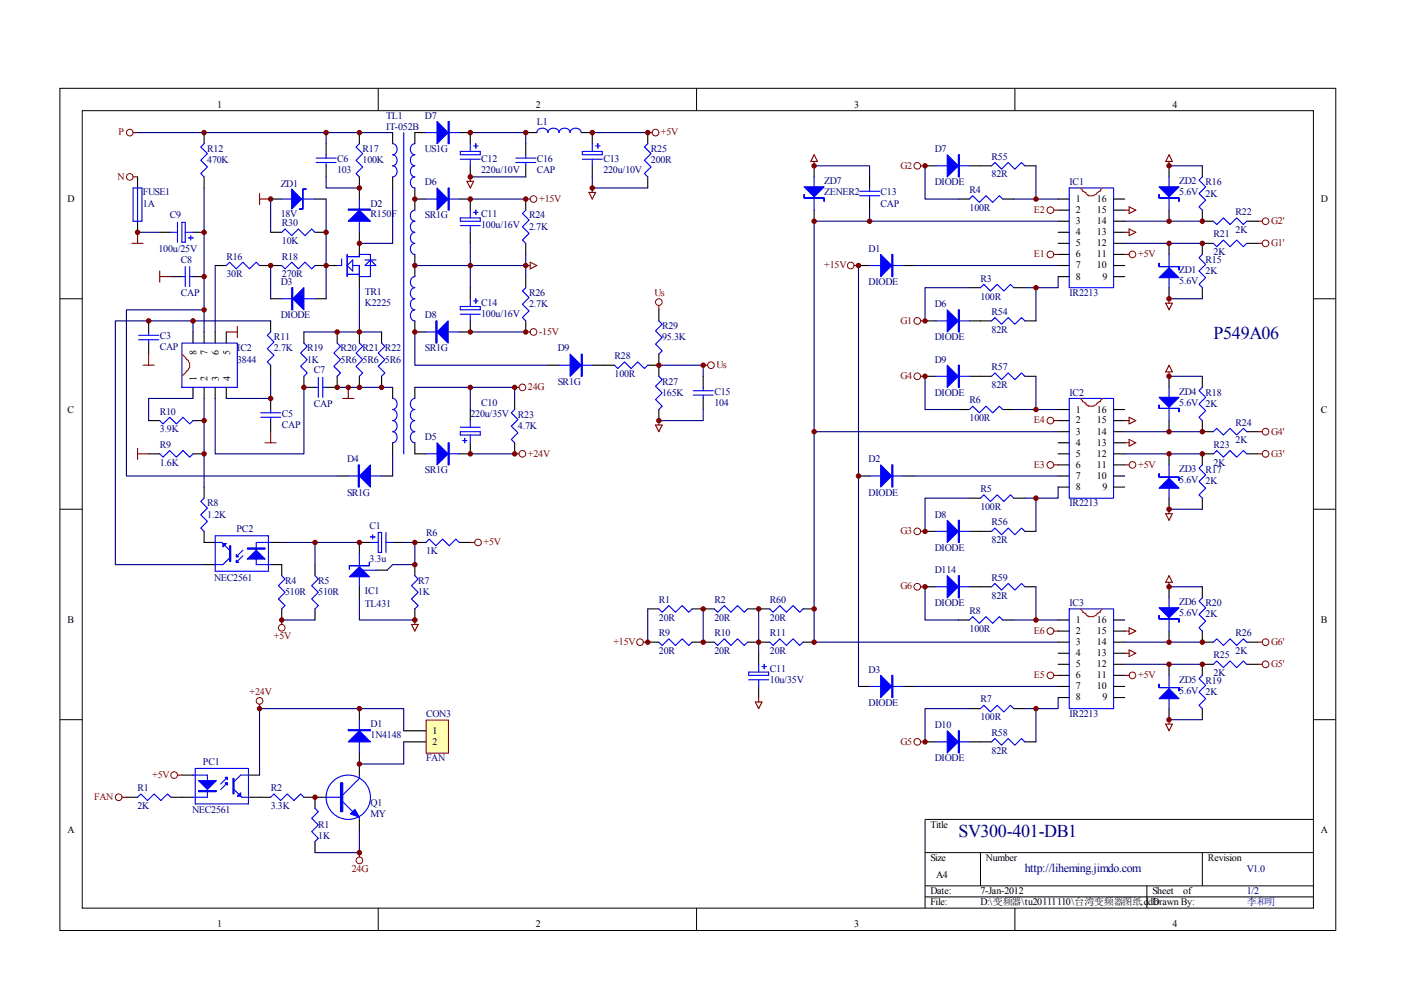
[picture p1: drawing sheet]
<svg xmlns="http://www.w3.org/2000/svg" width="297mm" height="210mm" viewBox="0 0 297 210" stroke-linecap="round" stroke-linejoin="round" font-family="sans-serif">
<g fill="none" stroke="#000" stroke-width=".21">
<path d="M12.7 18.7h270.5v178.6h-270.5zM80.2 18.7v4.7M147.7 18.7v4.7M215.2 18.7v4.7M17.4 23.5h261.1v169h-261.1zM12.7 63.3h4.7M278.4 63.3h4.7M12.7 108h4.7M278.4 108h4.7M12.7 152.6h4.7M278.4 152.6h4.7M278.4 173.7h-82.3v18.8"/>
<path d="M80.2 192.5v4.7M147.7 192.5v4.7M196.1 180.8h82.3M196.1 187.8h82.3M196.1 190.2h82.3M207.9 180.8v7M215.2 192.5v4.7M243.2 187.8v4.7M254.9 180.8v7"/>
</g>
<g fill="none" stroke="#00f" stroke-width=".23">
<path d="M28.2 39.9h1.9v7h-1.9zM29.2 39.9v7M43.3 30.5l-.7 .7 1.4 1.4-1.4 1.4 1.4 1.4-1.4 1.4 .7 .7M67 33.5h4.3M67 34.5h4.3M69.1 32.8v.7M69.1 34.5v.7M76.2 30.5l-.7 .7 1.4 1.4-1.4 1.4 1.4 1.4-1.4 1.4 .7 .7M83.2 30.5a1.2 1.2 0 0 1 1 1.1 1.2 1.2 0 0 1-1 1.2 1.2 1.2 0 0 1 1 1.2 1.2 1.2 0 0 1-1 1.2 1.2 1.2 0 0 1 1 1.1 1.2 1.2 0 0 1-1 1.2M85.6 28.1v68.1M88 30.5a1.21 1.21 0 0 0-1 1.1 1.21 1.21 0 0 0 1 1.2 1.2 1.2 0 0 0-1 1.2 1.2 1.2 0 0 0 1 1.2 1.2 1.2 0 0 0-1 1.1 1.2 1.2 0 0 0 1 1.2 1.2 1.2 0 0 0-1 1.2 1.2 1.2 0 0 0 1 1.2M90.3 28.1h7.1"/>
<path d="M97.6 32.1h4.2v.7h-4.2zM97.6 33.7h4.2M99.7 30.5v1.6M99.7 33.7v1.5M100.4 30.9h1M100.9 30.5v.9M109.4 33.5h4.2M109.4 34.5h4.2M111.5 32.8v.7M111.5 34.5v.7M113.8 28.1a1.21 1.21 0 0 1 1.2-.9 1.21 1.21 0 0 1 1.2 .9 1.2 1.2 0 0 1 1.2-.9 1.2 1.2 0 0 1 1.1 .9 1.21 1.21 0 0 1 1.2-.9 1.21 1.21 0 0 1 1.2 .9 1.2 1.2 0 0 1 1.2-.9 1.2 1.2 0 0 1 1.1 .9M123.5 33.7h4.2"/>
<path d="M123.5 32.1h4.2v.7h-4.2zM125.6 30.5v1.6M125.6 33.7v1.5M126.3 30.9h.9M126.8 30.5v.9M137.3 30.5l-.7 .7 1.4 1.4-1.4 1.4 1.4 1.4-1.4 1.4 .7 .7M36.2 49.3h1.4M37.6 47.1v4.3M38.6 47.1h.7v4.3h-.7zM38.6 58.6h.7M39.3 49.3h1.6M39.3 56.5v4.3"/>
<path d="M40 50.4h.9M40.2 58.6h.7M40.2 56.5v4.3M40.4 50v.9M48 56.3l.7-.7 1.4 1.4 1.4-1.4 1.4 1.4 1.4-1.4 .7 .7M59.7 56.3l.7 .7 1.4-1.4 1.5 1.4 1.4-1.4 1.4 1.4 .7-.7M59.7 49.3l.7-.8 1.4 1.5 1.5-1.5 1.4 1.5 1.4-1.5 .7 .8M59.7 42.2h7.1M72.4 54.9v1.4h-.9M73.6 54.4h2.6v-.5h2.3v4.7h-2.3v-2.3h-1.4M73.6 53.9v4.7M73.6 58.2h2.6"/>
<path d="M73.6 56.3l1.2-1.2v2.4zM76.2 42.2v7.1M77.4 56.3l1.1-1.2 1.2 1.2zM77.4 55.1h2.3M88 44.6a1.2 1.2 0 0 0-1 1.1 1.2 1.2 0 0 0 1 1.2 1.21 1.21 0 0 0-1 1.2 1.21 1.21 0 0 0 1 1.2 1.2 1.2 0 0 0-1 1.1 1.2 1.2 0 0 0 1 1.2 1.2 1.2 0 0 0-1 1.2 1.2 1.2 0 0 0 1 1.1M88 58.6a1.2 1.2 0 0 0-1 1.2 1.2 1.2 0 0 0 1 1.2 1.2 1.2 0 0 0-1 1.2 1.2 1.2 0 0 0 1 1.1 1.2 1.2 0 0 0-1 1.2 1.2 1.2 0 0 0 1 1.2M90.3 42.2h7.1M97.6 46.2h4.2v.7h-4.2zM97.6 47.8h4.2M99.7 44.6v1.6M99.7 47.8v1.5M100.4 45h1"/>
<path d="M100.9 44.6v.9M111.5 44.6l-.7 .7 1.4 1.4-1.4 1.4 1.4 1.4-1.4 1.4 .7 .7M29.4 71.1h4.2M29.4 72h4.2M31.5 70.4v.7M31.5 72v.7M38.6 72.7h11.7v9.4h-11.7zM57.4 70.4l-.7 .7 1.4 1.4-1.4 1.4 1.4 1.4-1.4 1.4 .7 .7M59.7 63.3h7.1M64.4 72.7l.7 .7-1.4 1.5 1.4 1.4-1.4 1.4 1.4 1.4-.7 .7M71.5 72.7l.7 .7-1.4 1.5 1.4 1.4-1.4 1.4 1.4 1.4-.7 .7M76.2 72.7l.7 .7-1.4 1.5 1.4 1.4-1.4 1.4 1.4 1.4-.7 .7"/>
<path d="M80.9 72.7l.7 .7-1.4 1.5 1.4 1.4-1.4 1.4 1.4 1.4-.7 .7M88 65.7a1.2 1.2 0 0 0-1 1.2 1.2 1.2 0 0 0 1 1.1M90.3 70.4h7.1M97.6 65h4.2v.7h-4.2zM97.6 66.6h4.2M99.7 63.3v1.7M99.7 66.6v1.4M100.4 63.8h1M100.9 63.3v1M111.5 61l-.7 .7 1.4 1.4-1.4 1.4 1.4 1.4-1.4 1.4 .7 .7M118.5 77.4h7.1M130.3 77.4l.7 .7 1.4-1.4 1.4 1.4 1.4-1.4 1.4 1.4 .7-.7"/>
<path d="M139.7 68l.7 .7-1.4 1.5 1.4 1.4-1.4 1.4 1.4 1.4-.7 .7M139.7 79.8l.7 .7-1.4 1.4 1.4 1.4-1.4 1.4 1.4 1.4-.7 .7M33.9 89.2l.7 .7 1.4-1.4 1.4 1.4 1.4-1.4 1.4 1.4 .7-.7M33.9 96.2l.7 .7 1.4-1.4 1.4 1.4 1.4-1.4 1.4 1.4 .7-.7M55.3 87.5h4.2M55.3 88.5h4.2M57.4 86.8v.7M57.4 88.5v.7M66.8 82.1h.7M67.5 80v4.2M68.4 82.1h.7M68.4 80v4.2"/>
<path d="M83.2 84.5a1.2 1.2 0 0 1 1 1.2 1.2 1.2 0 0 1-1 1.1 1.2 1.2 0 0 1 1 1.2 1.2 1.2 0 0 1-1 1.2 1.2 1.2 0 0 1 1 1.2 1.2 1.2 0 0 1-1 1.1 1.2 1.2 0 0 1 1 1.2 1.2 1.2 0 0 1-1 1.2M88 84.5a1.2 1.2 0 0 0-1 1.2 1.2 1.2 0 0 0 1 1.1 1.2 1.2 0 0 0-1 1.2 1.2 1.2 0 0 0 1 1.2 1.2 1.2 0 0 0-1 1.2 1.2 1.2 0 0 0 1 1.1 1.2 1.2 0 0 0-1 1.2 1.2 1.2 0 0 0 1 1.2M90.3 96.2h7.1M97.6 91.5h4.2v.7h-4.2zM97.6 90.6h4.2M98.1 93.4h.9M98.5 92.9v1M99.7 89.2v1.4M99.7 92.2v1.7M109.1 86.8l-.7 .7 1.4 1.4-1.4 1.5 1.4 1.4-1.4 1.4 .7 .7M147 83.8h4.2M147 82.8h4.2"/>
<path d="M149.1 82.1v.7M149.1 83.8v.7M43.3 105.6l-.7 .7 1.4 1.4-1.4 1.4 1.4 1.5-1.4 1.4 .7 .7M45.6 113.6h11.3v7.5h-11.3zM45.6 115h1.4l1.7 1.7M48.7 118.3l-1.4 1.4h-1.7M51.5 116.7l-1.4 1.4M51.5 117.8l-1.4 1.4M57.4 115h-3.1v4.7h3.1M73.8 100.9h7.1M76.2 117.4v7M78.5 115h1.7"/>
<path d="M78.5 113.8h1M79 113.4v.9M80.2 112.9h.7v4.2h-.7zM81.8 115h1.4M81.8 112.9v4.2M90.3 115l.7-.7 1.4 1.4 1.4-1.4 1.4 1.4 1.5-1.4 .7 .7M59.7 122.1l.7 .7-1.4 1.4 1.4 1.4-1.4 1.4 1.4 1.4-.7 .7M66.8 122.1l.7 .7-1.4 1.4 1.4 1.4-1.4 1.4 1.4 1.4-.7 .7M76.4 120.9h3.3M88 122.1l.7 .7-1.5 1.4 1.5 1.4-1.5 1.4 1.5 1.4-.7 .7M29.2 169l.7-.7 1.4 1.4 1.4-1.4 1.4 1.4 1.4-1.4 .7 .7M40.9 164.3h3.1v4.7h-3.1"/>
<path d="M41.4 162.9h11.3v7.5h-11.3zM48.2 166l-1.4 1.4M48.2 164.8l-1.4 1.4M49.6 167.4l1.7 1.6h1.4M52.7 164.3h-1.7l-1.4 1.4M57.4 169l.7-.7 1.4 1.4 1.4-1.4 1.4 1.4 1.4-1.4 .7 .7M66.8 171.4l.7 .7-1.4 1.4 1.4 1.4-1.4 1.4 1.4 1.4-.7 .7M69.1 169h3.6M72.7 170l2.1 2.1M76.2 164.3v.7l-3.5 3.6M76.2 173.3v.4"/>
<circle cx="73.8" cy="169" r="4.7"/>
</g>
<g fill="none" stroke="#000" stroke-width=".23">
<path d="M29.2 37.5v2.4M43.3 28.1v2.4M43.3 37.5v2.4M69.1 30.5v2.3M69.1 35.2v2.3M76.2 28.1v2.4M76.2 37.5v4.7M83.2 28.1v2.4M83.2 37.5v2.4M88 39.9v4.7M90.3 28.1h-2.3v2.4M97.4 28.1h2.3v2.4"/>
<path d="M99.7 35.2v2.3M111.5 28.1h2.3M111.5 30.5v2.3M111.5 35.2v2.3M123.2 28.1h2.4v2.4M125.6 35.2v2.3M137.3 28.1v2.4M137.3 37.5v2.4M29.2 46.9v2.4M33.9 49.3h2.3M36.2 58.6h2.4M40.9 49.3h2.4"/>
<path d="M40.9 58.6h2.4M45.6 56.3h2.4M55 56.3h4.7M57.4 49.3h2.3M57.4 42.2h2.3M66.8 56.3h4.7M66.8 49.3h2.3M66.8 42.2h2.3M76.2 49.3v4.6M76.2 58.6v2.4M88 53.9v4.7M88 42.2h2.3"/>
<path d="M97.4 42.2h2.3v2.4M99.7 49.3v2.3M111.5 42.2v2.4M111.5 51.6v2.3M111.5 58.6v2.4M31.5 68v2.4M31.5 72.7v2.4M40.9 70.4v2.3M43.3 70.4v2.3M45.6 70.4v2.3M48 70.4v2.3M57.4 63.3h2.3"/>
<path d="M57.4 68v2.4M57.4 77.4v2.4M64.4 70.4v2.3M64.4 79.8v2.3h2.4M66.8 63.3h2.3M71.5 70.4v2.3M71.5 79.8v2.3h-2.4M76.2 70.4v2.3M76.2 79.8v2.3M80.9 70.4v2.3M80.9 79.8v2.3M88 68v2.4h2.3"/>
<path d="M99.7 68v2.4h-2.3M99.7 61v2.3M111.5 68v2.4M116.2 77.4h2.3M125.6 77.4h4.7M137.3 77.4h2.4M139.7 65.7v2.3M139.7 75.1v4.7M149.1 79.8v2.3M31.5 89.2h2.4M31.5 96.2h2.4M40.9 82.1v2.4"/>
<path d="M40.9 89.2h2.4M40.9 96.2h2.4M43.3 82.1v2.4M45.6 82.1v2.4M48 82.1v2.4M57.4 84.5v2.3M57.4 89.2v2.3M83.2 82.1v2.4M83.2 93.9v2.3M88 82.1v2.4M88 93.9v2.3h2.3M99.7 93.9v2.3h-2.3"/>
<path d="M99.7 86.8v2.4M109.1 84.5v2.3M109.1 93.9v2.3M139.7 86.8v2.4M149.1 84.5v2.3M43.3 103.3v2.3M43.3 112.7v2.3h2.3M43.3 119.7h2.3M57.4 119.7h2.3v2.4M57.4 115h2.3M66.8 119.7v2.4M71.5 100.9h2.3"/>
<path d="M78.5 115h-2.3v2.4M80.9 100.9h2.3M83.2 115h2.4M88 119.7v2.4M88 115h2.3M97.4 115h2.3M59.7 129.1v2.4M66.8 129.1v2.4M76.2 124.4v2.4M79.7 120.9h2.4M88 129.1v2.4M26.8 169h2.4"/>
<path d="M36.2 169h4.7M38.6 164.3h2.3M52.7 169h4.7M52.7 164.3h2.3M64.4 169h4.7M66.8 169v2.4M66.8 178.4v2.4M76.2 162v2.3M76.2 173.7v2.4"/>
</g>
<path d="M38.6 75.1l.9 .9v.3a1.16 1.16 0 0 1 .5 1.8v.3l-.3 .2h-.2v.2l-.9 1" fill="none" stroke="#f00" stroke-width=".23"/>
<g fill="#00f" stroke="#00f" stroke-width=".23">
<path d="M73.8 46.9l2.4-2.3 2.3 2.3z"/>
<path d="M62.1 63.3l2.3-2.3v4.7z"/>
<path d="M61.8 40.1l2.2 2.1-2.2 2.1z"/>
<path d="M52.4 118.5l1.9-1.8 1.9 1.8z"/>
<path d="M50.1 118.8l.5 .4h-.5z"/>
<path d="M50.1 117.6l.5 .5h-.5z"/>
<path d="M47.3 115.3h.7l-.7 .7z"/>
<path d="M76.2 100.9l2.3-2.3v4.7z"/>
<path d="M74.1 122.3l2.1-2.1 2.1 2.1z"/>
<path d="M92.7 25.8l2.3 2.3-2.3 2.4z"/>
<path d="M92.7 39.9l2.3 2.3-2.3 2.4z"/>
<path d="M95 68v4.7l-2.3-2.3z"/>
<path d="M92.7 93.9l2.3 2.3-2.3 2.4z"/>
<path d="M120.9 75.1l2.3 2.3-2.3 2.4z"/>
<path d="M42.1 165.5h3.8l-1.9 1.9z"/>
<path d="M47.7 164.8h.5v.5z"/>
<path d="M47.7 166h.5v.5z"/>
<path d="M50.3 168.8l.7-.7v.7z"/>
<path d="M74.3 172.6l1-1 .9 1.7z"/>
<path d="M73.8 44.3h4.7v.3h-4.7z" fill-rule="evenodd"/>
<path d="M61.8 61h.3v4.7h-.3z" fill-rule="evenodd"/>
<path d="M64.2 40.1v4.2h-.7h.7v-4.2h.7z" fill-rule="evenodd"/>
<path d="M52.4 116.2h3.8v.2h-3.8z" fill-rule="evenodd"/>
<path d="M48.7 115.7h.2v3.3h-.2z" fill-rule="evenodd"/>
<path d="M76 98.6h.2v4.7h-.2z" fill-rule="evenodd"/>
<path d="M74.1 119.9v.8v-.8h4.2v-.7v.7z" fill-rule="evenodd"/>
<path d="M95 25.8h.2v4.7h-.2z" fill-rule="evenodd"/>
<path d="M95 39.9h.2v4.7h-.2z" fill-rule="evenodd"/>
<path d="M92.4 68h.3v4.7h-.3z" fill-rule="evenodd"/>
<path d="M95 93.9h.2v4.7h-.2z" fill-rule="evenodd"/>
<path d="M123.2 75.1h.3v4.7h-.3z" fill-rule="evenodd"/>
<path d="M42.1 167.6h3.8v.3h-3.8z" fill-rule="evenodd"/>
<path d="M49.4 165h.2v3.3h-.2z" fill-rule="evenodd"/>
<path d="M72.2 166h.5v6.1h-.5z" fill-rule="evenodd"/>
</g>
<g fill="none" stroke="#800000" stroke-width=".21">
<circle cx="27.5" cy="37.5" r=".71"/>
<circle cx="27.5" cy="28.1" r=".71"/>
<circle cx="139" cy="28.1" r=".71"/>
<circle cx="113.1" cy="42.2" r=".7"/>
<circle cx="113.1" cy="70.4" r=".7"/>
<circle cx="139.7" cy="64" r=".71"/>
<circle cx="110.8" cy="82.1" r=".71"/>
<circle cx="110.8" cy="96.2" r=".71"/>
<circle cx="101.4" cy="115" r=".7"/>
<circle cx="59.7" cy="133.1" r=".7"/>
</g>
<g fill="none" stroke="#800000" stroke-width=".23">
<path d="M28.2 28.1h1M28.2 37.5h1M99 38.4h1.4l-.7 1.5zM99.7 37.5v.9M125.6 39.9v.9M137.3 28.1h1M28 51.6h2.3M29.2 49.3v2.3M33.9 57.5v2.3M33.9 58.6h2.3M111.5 42.2h.9M111.5 56.3h.9"/>
<path d="M112.4 55.6l1.4 .7-1.4 .7zM124.9 40.8h1.4l-.7 1.4zM30.3 77.4h2.4M31.5 75.1v2.3M48 70.4h2.3M50.3 69.2v2.4M111.5 70.4h.9M139.7 64.8v.9M29.2 95.1v2.3M29.2 96.2h2.3M56.2 93.9h2.4M57.4 91.5v2.4"/>
<path d="M72.7 84.5h2.3M73.8 82.1v2.4M109.1 96.2h1M109.1 82.1h1M139 90.1h1.4l-.7 1.4zM139.7 89.2v.9M99.7 115h1M59.7 131.5v.9M87.2 132.4h1.5l-.7 1.4zM88 131.5v.9"/>
</g>
<g fill="none" stroke="#000080" stroke-width=".23">
<path d="M29.2 28.1h54M43.3 39.9v30.5M69.1 37.5v2.4h7.1M69.1 28.1v2.4M83.2 39.9v11.7h-7M99.7 28.1h11.8v2.4M99.7 37.5h11.8M125.6 37.5v2.4h11.7M125.6 28.1h11.7M29.2 49.3h4.7M45.6 56.3v14.1M57.4 42.2v7.1"/>
<path d="M57.4 56.3v7M69.1 42.2v21.1M88 56.3h23.5M99.7 42.2h11.8M99.7 51.6v9.4M111.5 53.9v4.7M40.9 68h-16.4v51.7h18.8M43.3 65.7h-16.5v35.2h44.7M57.4 68h-16.5v2.4M57.4 79.8v4.7h-9.4M64.4 70.4h16.5M76.2 61v9.4"/>
<path d="M88 70.4v7h28.2M99.7 70.4h11.8M139.7 77.4h9.4v2.4M40.9 84.5h-9.4v4.7M43.3 84.5v18.8M64.4 82.1v14.1h-18.8v-11.7M71.5 82.1h11.7M83.2 96.2v4.7M88 82.1h21.1v2.4M99.7 82.1v4.7M99.7 96.2h9.4M149.1 86.8v2.4h-9.4"/>
<path d="M59.7 115h7.1v4.7M66.8 115h9.4M85.6 115h2.4v4.7h-4.8l-1.1 1.2M59.7 131.5h7.1M76.2 126.8v4.7h11.8"/>
</g>
<g fill="#800000" stroke="#800000" stroke-width=".21">
<circle cx="76.2" cy="51.6" r=".47"/>
<circle cx="76.2" cy="39.9" r=".47"/>
<circle cx="76.2" cy="28.1" r=".47"/>
<circle cx="69.1" cy="28.1" r=".47"/>
<circle cx="69.1" cy="56.3" r=".47"/>
<circle cx="69.1" cy="49.3" r=".47"/>
<circle cx="57.4" cy="56.3" r=".47"/>
<circle cx="43.3" cy="28.1" r=".47"/>
<circle cx="76.2" cy="82.1" r=".47"/>
<circle cx="73.8" cy="82.1" r=".47"/>
<circle cx="76.2" cy="70.4" r=".47"/>
<circle cx="71.5" cy="82.1" r=".47"/>
<circle cx="64.4" cy="82.1" r=".47"/>
<circle cx="57.4" cy="84.5" r=".47"/>
<circle cx="71.5" cy="70.4" r=".47"/>
<circle cx="80.9" cy="82.1" r=".47"/>
<circle cx="43.3" cy="65.7" r=".47"/>
<circle cx="43.3" cy="49.3" r=".47"/>
<circle cx="43.3" cy="58.6" r=".47"/>
<circle cx="43.3" cy="89.2" r=".47"/>
<circle cx="43.3" cy="96.2" r=".47"/>
<circle cx="40.9" cy="68" r=".47"/>
<circle cx="31.5" cy="68" r=".47"/>
<circle cx="59.7" cy="131.5" r=".47"/>
<circle cx="88" cy="115" r=".47"/>
<circle cx="88" cy="119.7" r=".47"/>
<circle cx="88" cy="131.5" r=".47"/>
<circle cx="66.8" cy="115" r=".47"/>
<circle cx="76.2" cy="115" r=".47"/>
<circle cx="137.3" cy="28.1" r=".47"/>
<circle cx="125.6" cy="28.1" r=".47"/>
<circle cx="125.6" cy="39.9" r=".47"/>
<circle cx="111.5" cy="28.1" r=".47"/>
<circle cx="99.7" cy="28.1" r=".47"/>
<circle cx="99.7" cy="37.5" r=".47"/>
<circle cx="111.5" cy="42.2" r=".47"/>
<circle cx="88" cy="42.2" r=".47"/>
<circle cx="99.7" cy="42.2" r=".47"/>
<circle cx="88" cy="56.3" r=".47"/>
<circle cx="99.7" cy="56.3" r=".47"/>
<circle cx="111.5" cy="56.3" r=".47"/>
<circle cx="111.5" cy="70.4" r=".47"/>
<circle cx="99.7" cy="70.4" r=".47"/>
<circle cx="109.1" cy="82.1" r=".47"/>
<circle cx="99.7" cy="82.1" r=".47"/>
<circle cx="99.7" cy="96.2" r=".47"/>
<circle cx="109.1" cy="96.2" r=".47"/>
<circle cx="139.7" cy="77.4" r=".47"/>
<circle cx="88" cy="70.4" r=".47"/>
<circle cx="139.7" cy="89.2" r=".47"/>
</g>
<path d="M90.4 152.8h4.7v6.9h-4.7z" fill="#ffffb0"/>
<g fill="none" stroke="#800000" stroke-width=".21">
<path d="M90.3 152.7h4.8v7h-4.8z"/>
<circle cx="194.5" cy="35.2" r=".71"/>
<circle cx="180.4" cy="56.3" r=".7"/>
<circle cx="222.7" cy="53.9" r=".7"/>
<circle cx="222.7" cy="44.6" r=".7"/>
<circle cx="240.1" cy="53.9" r=".71"/>
<circle cx="268.3" cy="51.6" r=".71"/>
<circle cx="268.3" cy="46.9" r=".71"/>
<circle cx="150.7" cy="77.4" r=".71"/>
<circle cx="194.5" cy="68" r=".71"/>
<circle cx="194.5" cy="79.8" r=".71"/>
<circle cx="222.7" cy="98.6" r=".71"/>
<circle cx="222.7" cy="89.2" r=".7"/>
<circle cx="240.1" cy="98.6" r=".71"/>
<circle cx="268.3" cy="96.2" r=".71"/>
<circle cx="268.3" cy="91.5" r=".71"/>
<circle cx="194.5" cy="112.7" r=".71"/>
<circle cx="135.7" cy="136.2" r=".71"/>
<circle cx="194.5" cy="124.4" r=".71"/>
<circle cx="222.7" cy="133.8" r=".7"/>
<circle cx="268.3" cy="136.2" r=".71"/>
<circle cx="55" cy="148.6" r=".71"/>
<circle cx="194.5" cy="157.3" r=".71"/>
<circle cx="222.7" cy="143.2" r=".71"/>
<circle cx="240.1" cy="143.2" r=".71"/>
<circle cx="268.3" cy="140.8" r=".71"/>
<circle cx="25.2" cy="169" r=".71"/>
<circle cx="36.9" cy="164.3" r=".71"/>
<circle cx="76.2" cy="182.4" r=".7"/>
</g>
<g fill="none" stroke="#000" stroke-width=".23">
<path d="M172.6 35.2v2.3M184.4 37.5v2.4M196.1 35.2h2.4M205.5 35.2h4.7M217.3 35.2h2.3M247.9 35.2v2.3M254.9 35.2v2.3M172.6 44.6v2.3M182 56.3h2.4M184.4 42.2v2.4M191.4 56.3h2.4M203.2 42.2h2.3"/>
<path d="M212.6 42.2h2.3M224.3 42.2h2.4M224.3 44.6h2.4M224.3 46.9h2.4M224.3 49.3h2.4M224.3 51.6h2.4M224.3 53.9h2.4M224.3 56.3h2.4M224.3 58.6h2.4M236.1 42.2h2.4M236.1 44.6h2.4M236.1 46.9h2.4"/>
<path d="M236.1 49.3h2.4M236.1 51.6h2.4M236.1 53.9h2.4M236.1 56.3h2.4M236.1 58.6h2.4M247.9 44.6v2.3M247.9 51.6v2.3M254.9 44.6v2.3h2.4M257.3 51.6h-2.4v2.3M264.3 46.9h2.4M264.3 51.6h2.4M196.1 68h2.4"/>
<path d="M196.1 79.8h2.4M205.5 61h2.4M205.5 68h4.7M205.5 79.8h4.7M214.9 61h2.4M217.3 68h2.3M217.3 79.8h2.3M247.9 61v2.3M247.9 79.8v2.3M254.9 61v2.3M254.9 79.8v2.3M203.2 86.8h2.3"/>
<path d="M212.6 86.8h2.3M224.3 86.8h2.4M224.3 89.2h2.4M224.3 91.5h2.4M224.3 93.9h2.4M224.3 96.2h2.4M224.3 98.6h2.4M236.1 86.8h2.4M236.1 89.2h2.4M236.1 91.5h2.4M236.1 93.9h2.4M236.1 96.2h2.4"/>
<path d="M236.1 98.6h2.4M247.9 89.2v2.3M247.9 96.2v2.4M254.9 89.2v2.3h2.4M257.3 96.2h-2.4v2.4M264.3 91.5h2.4M264.3 96.2h2.4M182 100.9h2.4M191.4 100.9h2.4M196.1 112.7h2.4M205.5 105.6h2.4M205.5 112.7h4.7"/>
<path d="M214.9 105.6h2.4M217.3 112.7h2.3M224.3 100.9h2.4M224.3 103.3h2.4M236.1 100.9h2.4M236.1 103.3h2.4M247.9 105.6v2.4M254.9 105.6v2.4M137.3 136.2h2.4M137.3 129.1h2.4M146.7 136.2h4.7M146.7 129.1h4.7"/>
<path d="M158.5 136.2h4.7M158.5 129.1h4.7M160.9 138.5v2.4M170.3 136.2h2.3M170.3 129.1h2.3M196.1 124.4h2.4M203.2 131.5h2.3M205.5 124.4h4.7M212.6 131.5h2.3M217.3 124.4h2.3M224.3 131.5h2.4M224.3 133.8h2.4"/>
<path d="M224.3 136.2h2.4M224.3 138.5h2.4M236.1 131.5h2.4M236.1 133.8h2.4M236.1 136.2h2.4M236.1 138.5h2.4M247.9 124.4v2.4M247.9 133.8v2.4M254.9 133.8v2.4h2.4M254.9 124.4v2.4M264.3 136.2h2.4M76.2 150.2v2.4"/>
<path d="M76.2 159.6v2.4M85.6 154.9h4.7M85.6 157.3h4.7M160.9 145.5v2.4M182 145.5h2.4M191.4 145.5h2.4M196.1 157.3h2.4M205.5 157.3h4.7M205.5 150.2h2.4M214.9 150.2h2.4M217.3 157.3h2.3M224.3 140.9h2.4"/>
<path d="M224.3 143.2h2.4M224.3 145.5h2.4M224.3 147.9h2.4M236.1 140.9h2.4M236.1 143.2h2.4M236.1 145.5h2.4M236.1 147.9h2.4M247.9 140.9v2.3M247.9 150.2v2.4M254.9 150.2v2.4M257.3 140.9h-2.4v2.3M264.3 140.9h2.4"/>
</g>
<g fill="none" stroke="#00f" stroke-width=".23">
<path d="M172.6 37.5v7.1M184.4 39.9v.7M198.5 35.2h7M210.2 35.2l.7-.7 1.5 1.4 1.4-1.4 1.4 1.4 1.4-1.4 .7 .7M226.7 39.9h9.4v21.1h-9.4zM247.9 37.5v7.1M254.9 37.5l-.7 .7 1.4 1.4-1.4 1.4 1.4 1.4-1.4 1.5 .7 .7M182.3 41.5h4.2M182.3 40.6h4.2M184.4 56.3h7M184.4 41.5v.7M205.5 42.2l.7-.7 1.5 1.4 1.4-1.4 1.4 1.4 1.4-1.4 .7 .7"/>
<path d="M247.9 53.9v7.1M254.9 53.9l-.7 .8 1.4 1.4-1.4 1.4 1.4 1.4-1.4 1.4 .7 .7M257.3 46.9l.7 .7 1.4-1.4 1.4 1.4 1.4-1.4 1.4 1.4 .7-.7M257.3 51.6l.7 .7 1.4-1.4 1.4 1.4 1.4-1.4 1.4 1.4 .7-.7M198.5 68h7M198.5 79.8h7M207.9 61l.7-.7 1.4 1.4 1.4-1.4 1.4 1.4 1.4-1.4 .7 .7M210.2 68l.7-.7 1.5 1.4 1.4-1.4 1.4 1.4 1.4-1.4 .7 .7M210.2 79.8l.7-.7 1.5 1.4 1.4-1.4 1.4 1.4 1.4-1.4 .7 .7M205.5 86.8l.7-.7 1.5 1.4 1.4-1.4 1.4 1.4 1.4-1.4 .7 .7M226.7 84.5h9.4v21.1h-9.4zM247.9 82.1v7.1"/>
<path d="M247.9 98.6v7M254.9 82.1l-.7 .7 1.4 1.4-1.4 1.5 1.4 1.4-1.4 1.4 .7 .7M254.9 98.6l-.7 .7 1.4 1.4-1.4 1.4 1.4 1.4-1.4 1.4 .7 .7M257.3 96.2l.7-.7 1.4 1.4 1.4-1.4 1.4 1.4 1.4-1.4 .7 .7M257.3 91.5l.7-.7 1.4 1.4 1.4-1.4 1.4 1.4 1.4-1.4 .7 .7M184.4 100.9h7M198.5 112.7h7M207.9 105.6l.7-.7 1.4 1.4 1.4-1.4 1.4 1.4 1.4-1.4 .7 .7M210.2 112.7l.7-.7 1.5 1.4 1.4-1.4 1.4 1.4 1.4-1.4 .7 .7M139.7 129.1l.7 .7 1.4-1.4 1.4 1.4 1.4-1.4 1.4 1.4 .7-.7M139.7 136.2l.7 .7 1.4-1.5 1.4 1.5 1.4-1.5 1.4 1.5 .7-.7M151.4 129.1l.8 .7 1.4-1.4 1.4 1.4 1.4-1.4 1.4 1.4 .7-.7"/>
<path d="M151.4 136.2l.8 .7 1.4-1.5 1.4 1.5 1.4-1.5 1.4 1.5 .7-.7M163.2 129.1l.7 .7 1.4-1.4 1.4 1.4 1.4-1.4 1.5 1.4 .7-.7M163.2 136.2l.7 .7 1.4-1.5 1.4 1.5 1.4-1.5 1.5 1.5 .7-.7M198.5 124.4h7M205.5 131.5l.7-.7 1.5 1.4 1.4-1.4 1.4 1.4 1.4-1.4 .7 .7M210.2 124.4l.7-.7 1.5 1.4 1.4-1.4 1.4 1.4 1.4-1.4 .7 .7M226.7 129.1h9.4v21.1h-9.4zM247.9 126.8v7M254.9 126.8l-.7 .7 1.4 1.4-1.4 1.4 1.4 1.4-1.4 1.4 .7 .7M257.3 136.2l.7-.8 1.4 1.5 1.4-1.5 1.4 1.5 1.4-1.5 .7 .8M76.2 152.6v7M158.7 142.5h4.3v.7h-4.3z"/>
<path d="M158.7 144.1h4.3M160.9 140.9v1.6M160.9 144.1v1.4M161.6 141.3h.9M162 140.9v.9M184.4 145.5h7M198.5 157.3h7M207.9 150.2l.7-.7 1.4 1.4 1.4-1.4 1.4 1.4 1.4-1.4 .7 .7M210.2 157.3l.7-.7 1.5 1.4 1.4-1.4 1.4 1.4 1.4-1.4 .7 .7M247.9 143.2v7M254.9 143.2l-.7 .7 1.4 1.4-1.4 1.4 1.4 1.4-1.4 1.4 .7 .7M257.3 140.9l.7-.8 1.4 1.5 1.4-1.5 1.4 1.5 1.4-1.5 .7 .8"/>
</g>
<g fill="#00f" stroke="#00f" stroke-width=".23">
<path d="M73.8 157.3l2.4-2.4 2.3 2.4z"/>
<path d="M200.8 32.8l2.4 2.4-2.4 2.3z"/>
<path d="M200.8 65.7l2.4 2.3-2.4 2.4z"/>
<path d="M186.7 53.9l2.4 2.4-2.4 2.3z"/>
<path d="M200.8 77.4l2.4 2.4-2.4 2.3z"/>
<path d="M200.8 110.3l2.4 2.4-2.4 2.3z"/>
<path d="M186.7 98.6l2.4 2.3-2.4 2.4z"/>
<path d="M200.8 122.1l2.4 2.3-2.4 2.4z"/>
<path d="M200.8 154.9l2.4 2.4-2.4 2.3z"/>
<path d="M186.7 143.2l2.4 2.3-2.4 2.4z"/>
<path d="M245.7 39.6h4.3l-2.1 2.1z"/>
<path d="M245.7 58.9l2.2-2.1 2.1 2.1z"/>
<path d="M245.7 84.2h4.3l-2.1 2.2z"/>
<path d="M245.7 103.5l2.2-2.1 2.1 2.1z"/>
<path d="M245.7 128.9h4.3l-2.1 2.1z"/>
<path d="M245.7 148.1l2.2-2.1 2.1 2.1z"/>
<path d="M170.5 39.6h4.2l-2.1 2.1z"/>
<path d="M73.8 154.7h4.7v.2h-4.7z" fill-rule="evenodd"/>
<path d="M203.2 32.8h.2v4.7h-.2z" fill-rule="evenodd"/>
<path d="M203.2 65.7h.2v4.7h-.2z" fill-rule="evenodd"/>
<path d="M189.1 53.9h.2v4.7h-.2z" fill-rule="evenodd"/>
<path d="M203.2 77.4h.2v4.7h-.2z" fill-rule="evenodd"/>
<path d="M203.2 110.3h.2v4.7h-.2z" fill-rule="evenodd"/>
<path d="M189.1 98.6h.2v4.7h-.2z" fill-rule="evenodd"/>
<path d="M203.2 122.1h.2v4.7h-.2z" fill-rule="evenodd"/>
<path d="M203.2 154.9h.2v4.7h-.2z" fill-rule="evenodd"/>
<path d="M189.1 143.2h.2v4.7h-.2z" fill-rule="evenodd"/>
<path d="M245.7 41.3v.7h4.3v.7v-.7h-4.3z" fill-rule="evenodd"/>
<path d="M245.7 55.8v.7h4.3v.7v-.7h-4.3z" fill-rule="evenodd"/>
<path d="M245.7 85.9v.7h4.3v.7v-.7h-4.3z" fill-rule="evenodd"/>
<path d="M245.7 100.4v.8h4.3v.7v-.7h-4.3z" fill-rule="evenodd"/>
<path d="M245.7 130.5v.7h4.3v.7v-.7h-4.3z" fill-rule="evenodd"/>
<path d="M245.7 145.1v.7h4.3v.7v-.7h-4.3z" fill-rule="evenodd"/>
<path d="M170.5 41.3v.7h4.2v.7v-.7h-4.2z" fill-rule="evenodd"/>
</g>
<g fill="none" stroke="#800000" stroke-width=".23">
<path d="M172.6 32.8l.7 1.4h-1.4zM172.6 34.2v1M195.2 35.2h.9M247.9 34.2v1M247.9 32.8l.7 1.4h-1.4zM55 41v2.4M55 42.2h2.4M181.1 56.3h.9M223.4 53.9h.9M223.4 44.6h.9M238.5 53.9h.9M238.5 44.6h.9"/>
<path d="M238.5 49.3h.9M239.4 43.9l1.4 .7-1.4 .7zM239.4 48.5l1.4 .8-1.4 .7zM266.7 51.6h.9M266.7 46.9h.9M149.1 77.4h.9M195.2 68h.9M195.2 79.8h.9M247.2 64.3h1.4l-.7 1.4zM247.9 63.3v1M247.9 78.8v1M247.9 77.4l.7 1.4h-1.4z"/>
<path d="M223.4 98.6h.9M223.4 89.2h.9M238.5 98.6h.9M238.5 89.2h.9M238.5 93.9h.9M239.4 88.5l1.4 .7-1.4 .7zM239.4 93.2l1.4 .7-1.4 .7zM266.7 96.2h.9M266.7 91.5h.9M195.2 112.7h.9M247.2 108.9h1.4l-.7 1.4zM247.9 108v.9"/>
<path d="M136.4 136.2h.9M195.2 124.4h.9M223.4 133.8h.9M238.5 133.8h.9M238.5 138.5h.9M239.4 133.1l1.4 .7-1.4 .7zM239.4 137.8l1.4 .7-1.4 .7zM247.9 123.5v.9M247.9 122.1l.7 1.4h-1.4zM266.7 136.2h.9M55 149.3v.9M160.1 148.8h1.5l-.7 1.4z"/>
<path d="M160.9 147.9v.9M195.2 157.3h.9M223.4 143.2h.9M238.5 143.2h.9M247.2 153.5h1.4l-.7 1.4zM247.9 152.6v.9M266.7 140.9h.9M25.9 169h.9M37.6 164.3h1M76.2 180.8v.9"/>
</g>
<g fill="none" stroke="#000080" stroke-width=".23">
<path d="M172.6 35.2h11.8v2.3M196.1 35.2v7h7.1M219.6 35.2v7M247.9 35.2h7M182 56.3v89.2M184.4 44.6v2.3M193.8 56.3h30.5M214.9 42.2h9.4M224.3 58.6v2.4h-4.7M224.3 46.9h-51.7v89.3h51.7M238.5 51.6h16.4M238.5 46.9h16.4"/>
<path d="M196.1 79.8v7h7.1M205.5 61h-9.4v7M217.3 61h2.3v7M219.6 79.8v7M247.9 63.3h7M247.9 79.8h7M172.6 91.5h51.7M214.9 86.8h9.4M238.5 96.2h16.4M238.5 91.5h16.4M193.8 100.9h30.5M205.5 105.6h-9.4v7.1"/>
<path d="M217.3 105.6h2.3v7.1M224.3 103.3v2.3h-4.7M247.9 108h7M137.3 129.1v7.1M149.1 129.1v7.1M160.9 129.1v9.4M196.1 124.4v7.1h7.1M214.9 131.5h9.4M219.6 124.4v7.1M238.5 136.2h16.4M247.9 124.4h7M85.6 154.9v-4.7h-30.6v14.1"/>
<path d="M85.6 157.3v4.7h-9.4M193.8 145.5h30.5M205.5 150.2h-9.4v7.1M217.3 150.2h2.3v7.1M224.3 147.9v2.3h-4.7M238.5 140.9h16.4M247.9 152.6h7M76.2 176.1v4.7h-9.4"/>
</g>
<g fill="#800000" stroke="#800000" stroke-width=".21">
<circle cx="57.4" cy="42.2" r=".47"/>
<circle cx="29.2" cy="49.3" r=".47"/>
<circle cx="149.1" cy="77.4" r=".47"/>
<circle cx="66.8" cy="169" r=".47"/>
<circle cx="76.2" cy="162" r=".47"/>
<circle cx="76.2" cy="150.2" r=".47"/>
<circle cx="55" cy="150.2" r=".47"/>
<circle cx="76.2" cy="180.8" r=".47"/>
<circle cx="196.1" cy="35.2" r=".47"/>
<circle cx="196.1" cy="68" r=".47"/>
<circle cx="182" cy="56.3" r=".47"/>
<circle cx="219.6" cy="42.2" r=".47"/>
<circle cx="219.6" cy="61" r=".47"/>
<circle cx="196.1" cy="79.8" r=".47"/>
<circle cx="196.1" cy="112.7" r=".47"/>
<circle cx="182" cy="100.9" r=".47"/>
<circle cx="219.6" cy="86.8" r=".47"/>
<circle cx="219.6" cy="105.6" r=".47"/>
<circle cx="196.1" cy="124.4" r=".47"/>
<circle cx="196.1" cy="157.3" r=".47"/>
<circle cx="219.6" cy="131.5" r=".47"/>
<circle cx="219.6" cy="150.2" r=".47"/>
<circle cx="254.9" cy="46.9" r=".47"/>
<circle cx="254.9" cy="51.6" r=".47"/>
<circle cx="254.9" cy="136.2" r=".47"/>
<circle cx="254.9" cy="140.8" r=".47"/>
<circle cx="254.9" cy="96.2" r=".47"/>
<circle cx="254.9" cy="91.5" r=".47"/>
<circle cx="149.1" cy="129.1" r=".47"/>
<circle cx="160.9" cy="129.1" r=".47"/>
<circle cx="172.6" cy="129.1" r=".47"/>
<circle cx="149.1" cy="136.2" r=".47"/>
<circle cx="137.3" cy="136.2" r=".47"/>
<circle cx="160.9" cy="136.2" r=".47"/>
<circle cx="172.6" cy="136.2" r=".47"/>
<circle cx="172.6" cy="46.9" r=".47"/>
<circle cx="172.6" cy="91.5" r=".47"/>
<circle cx="172.6" cy="35.2" r=".47"/>
<circle cx="184.4" cy="46.9" r=".47"/>
<circle cx="247.9" cy="35.2" r=".47"/>
<circle cx="247.9" cy="46.9" r=".47"/>
<circle cx="247.9" cy="63.3" r=".47"/>
<circle cx="247.9" cy="51.6" r=".47"/>
<circle cx="247.9" cy="79.8" r=".47"/>
<circle cx="247.9" cy="91.5" r=".47"/>
<circle cx="247.9" cy="108" r=".47"/>
<circle cx="247.9" cy="96.2" r=".47"/>
<circle cx="247.9" cy="124.4" r=".47"/>
<circle cx="247.9" cy="136.2" r=".47"/>
<circle cx="247.9" cy="152.6" r=".47"/>
<circle cx="247.9" cy="140.8" r=".47"/>
</g>
<path d="M229 39.9l.5 .4v.3l.7 .2v.2l.5 .3v.2a2.17 2.17 0 0 0 1.9-.5v-.2l.7-.2v-.3l.5-.4M229 84.5l.5 .5v.2l.7 .2v.3l.5 .2v.2a2.17 2.17 0 0 0 1.9-.4v-.3l.7-.2v-.2l.5-.5M229 129.1l.5 .5v.2l.7 .2v.3l.5 .2v.3a2.17 2.17 0 0 0 1.9-.5v-.3l.7-.2v-.2l.5-.5" fill="none" stroke="#f00" stroke-width=".23"/>
<g font-size="3.8" fill="#000080">
<text x="257.3" y="71.8">P549A06</text>
<text x="203.2" y="177.5">SV300-401-DB1</text>
</g>
<text font-size="2.5" fill="#000080" x="217.3" y="184.8">http://liheming.jimdo.com</text>
<g font-size="2.1">
<text x="46.1" y="22.9">1</text>
<text x="113.6" y="22.9">2</text>
<text x="181.1" y="22.9">3</text>
<text x="248.6" y="22.9">4</text>
<text x="14.3" y="42.8">D</text>
<text x="228.1" y="42.8">1</text>
<text x="228.1" y="45.1">2</text>
<text x="228.1" y="47.5">3</text>
<text x="232.6" y="47.5">14</text>
<text x="232.6" y="45.1">15</text>
<text x="232.6" y="42.8">16</text>
<text x="280.1" y="42.8">D</text>
<text x="228.1" y="49.9">4</text>
<text x="228.1" y="52.2">5</text>
<text x="232.6" y="52.2">12</text>
<text x="232.6" y="49.9">13</text>
<text x="228.1" y="54.5">6</text>
<text x="228.1" y="56.9">7</text>
<text x="228.1" y="59.3">8</text>
<text x="232.6" y="56.9">10</text>
<text x="232.6" y="54.5">11</text>
<text x="233.8" y="59.3">9</text>
<text x="41.7" y="75.3" transform="rotate(-90 41.7 75.3)">8</text>
<text x="44" y="75.3" transform="rotate(-90 44 75.3)">7</text>
<text x="46.4" y="75.3" transform="rotate(-90 46.4 75.3)">6</text>
<text x="48.8" y="75.3" transform="rotate(-90 48.8 75.3)">5</text>
<text x="41.7" y="80.7" transform="rotate(-90 41.7 80.7)">1</text>
<text x="44" y="80.7" transform="rotate(-90 44 80.7)">2</text>
<text x="46.4" y="80.7" transform="rotate(-90 46.4 80.7)">3</text>
<text x="48.8" y="80.7" transform="rotate(-90 48.8 80.7)">4</text>
<text x="14.3" y="87.5">C</text>
<text x="228.1" y="87.5">1</text>
<text x="228.1" y="89.8">2</text>
<text x="232.6" y="89.8">15</text>
<text x="232.6" y="87.5">16</text>
<text x="280.1" y="87.5">C</text>
<text x="228.1" y="92.1">3</text>
<text x="228.1" y="94.5">4</text>
<text x="232.6" y="94.5">13</text>
<text x="232.6" y="92.1">14</text>
<text x="228.1" y="96.9">5</text>
<text x="228.1" y="99.2">6</text>
<text x="228.1" y="101.5">7</text>
<text x="232.6" y="101.5">10</text>
<text x="232.6" y="99.2">11</text>
<text x="232.6" y="96.9">12</text>
<text x="228.1" y="103.9">8</text>
<text x="233.8" y="103.9">9</text>
<text x="14.3" y="132.1">B</text>
<text x="228.1" y="132.1">1</text>
<text x="228.1" y="134.4">2</text>
<text x="228.1" y="136.8">3</text>
<text x="232.6" y="136.8">14</text>
<text x="232.6" y="134.4">15</text>
<text x="232.6" y="132.1">16</text>
<text x="280.1" y="132.1">B</text>
<text x="228.1" y="139.1">4</text>
<text x="228.1" y="141.5">5</text>
<text x="228.1" y="143.8">6</text>
<text x="232.6" y="143.8">11</text>
<text x="232.6" y="141.5">12</text>
<text x="232.6" y="139.1">13</text>
<text x="228.1" y="146.1">7</text>
<text x="228.1" y="148.5">8</text>
<text x="232.6" y="146.1">10</text>
<text x="233.8" y="148.5">9</text>
<text x="91.7" y="155.5">1</text>
<text x="91.7" y="157.9">2</text>
<text x="14.3" y="176.7">A</text>
<text x="197.3" y="175.5">Title</text>
<text x="280.1" y="176.7">A</text>
<text x="197.3" y="182.6">Size</text>
<text x="209" y="182.6">Number</text>
<text x="256.1" y="182.6">Revision</text>
<text x="197.3" y="189.6">Date:</text>
<text x="197.3" y="192">File:</text>
<text x="198.5" y="186.1">A4</text>
<text x="207.9" y="189.6">7-Jan-2012</text>
<text x="207.9" y="192">D:\变频器\tu20111110\台湾变频器图纸.ddb</text>
<text x="244.3" y="189.6">Sheet</text>
<text x="244.3" y="192">Drawn By:</text>
<text x="250.9" y="189.6">of</text>
<text x="46.1" y="196.6">1</text>
<text x="113.6" y="196.6">2</text>
<text x="181.1" y="196.6">3</text>
<text x="248.6" y="196.6">4</text>
</g>
<g font-size="2.1" fill="#800000">
<text x="25.1" y="28.7">P</text>
<text x="140.1" y="28.7">+5V</text>
<text x="190.9" y="35.7">G2</text>
<text x="24.9" y="38.1">N</text>
<text x="114.3" y="42.8">+15V</text>
<text x="219.2" y="45.1">E2</text>
<text x="269.5" y="47.5">G2'</text>
<text x="269.5" y="52.2">G1'</text>
<text x="174.8" y="56.9">+15V</text>
<text x="219.2" y="54.5">E1</text>
<text x="241.3" y="54.5">+5V</text>
<text x="138.8" y="62.8">Us</text>
<text x="114.3" y="71">-15V</text>
<text x="190.9" y="68.7">G1</text>
<text x="111.9" y="82.7">24G</text>
<text x="151.9" y="78.1">Us</text>
<text x="190.9" y="80.4">G4</text>
<text x="219.2" y="89.8">E4</text>
<text x="269.5" y="92.1">G4'</text>
<text x="111.9" y="96.9">+24V</text>
<text x="219.2" y="99.2">E3</text>
<text x="241.3" y="99.2">+5V</text>
<text x="269.5" y="96.9">G3'</text>
<text x="190.9" y="113.3">G3</text>
<text x="102.5" y="115.6">+5V</text>
<text x="190.9" y="125">G6</text>
<text x="58.1" y="135.6">+5V</text>
<text x="130" y="136.8">+15V</text>
<text x="219.2" y="134.4">E6</text>
<text x="269.5" y="136.8">G6'</text>
<text x="219.2" y="143.8">E5</text>
<text x="241.3" y="143.8">+5V</text>
<text x="269.5" y="141.5">G5'</text>
<text x="52.9" y="147.3">+24V</text>
<text x="190.9" y="157.9">G5</text>
<text x="32.3" y="164.9">+5V</text>
<text x="20" y="169.6">FAN</text>
<text x="74.6" y="184.9">24G</text>
</g>
<g font-size="2.1" fill="#000080">
<text x="81.9" y="25.2">TL1</text>
<text x="81.9" y="27.5">IT-052B</text>
<text x="90.1" y="25.2">D7</text>
<text x="113.8" y="26.6">L1</text>
<text x="43.9" y="32.3">R12</text>
<text x="43.9" y="34.6">470K</text>
<text x="71.5" y="34.4">C6</text>
<text x="76.9" y="32.3">R17</text>
<text x="76.9" y="34.6">100K</text>
<text x="90.1" y="32.3">US1G</text>
<text x="102" y="34.4">C12</text>
<text x="113.8" y="34.4">C16</text>
<text x="127.9" y="34.4">C13</text>
<text x="138" y="32.3">R25</text>
<text x="138" y="34.6">200R</text>
<text x="198.2" y="32.3">D7</text>
<text x="210.2" y="33.9">R55</text>
<text x="30.3" y="41.4">FUSE1</text>
<text x="59.5" y="39.6">ZD1</text>
<text x="71.5" y="36.7">103</text>
<text x="90.1" y="39.3">D6</text>
<text x="102" y="36.7">220u/10V</text>
<text x="113.8" y="36.7">CAP</text>
<text x="127.9" y="36.7">220u/10V</text>
<text x="174.8" y="39">ZD7</text>
<text x="174.8" y="41.4">ZENER2</text>
<text x="186.7" y="41.4">C13</text>
<text x="198.2" y="39.3">DIODE</text>
<text x="205.6" y="40.9">R4</text>
<text x="210.2" y="37.6">82R</text>
<text x="226.7" y="39.3">IC1</text>
<text x="250" y="39">ZD2</text>
<text x="250" y="41.4">5.6V</text>
<text x="255.6" y="39.3">R16</text>
<text x="255.6" y="41.7">2K</text>
<text x="30.3" y="43.8">1A</text>
<text x="36" y="46.3">C9</text>
<text x="59.5" y="46.1">18V</text>
<text x="78.6" y="43.8">D2</text>
<text x="78.6" y="46.1">R150F</text>
<text x="90.1" y="46.3">SR1G</text>
<text x="102" y="46.1">C11</text>
<text x="112.2" y="46.3">R24</text>
<text x="186.7" y="43.8">CAP</text>
<text x="205.6" y="44.7">100R</text>
<text x="262" y="45.6">R22</text>
<text x="33.6" y="53.4">100u/25V</text>
<text x="59.8" y="48">R30</text>
<text x="59.8" y="51.7">10K</text>
<text x="102" y="48.4">100u/16V</text>
<text x="112.2" y="48.7">2.7K</text>
<text x="184.1" y="53.4">D1</text>
<text x="257.3" y="50.3">R21</text>
<text x="262" y="49.4">2K</text>
<text x="38.4" y="55.7">C8</text>
<text x="48" y="55">R16</text>
<text x="48" y="58.8">30R</text>
<text x="59.8" y="55">R18</text>
<text x="59.8" y="58.8">270R</text>
<text x="207.9" y="59.7">R3</text>
<text x="250" y="57.8">ZD1</text>
<text x="255.6" y="55.7">R15</text>
<text x="255.6" y="58.1">2K</text>
<text x="257.3" y="54.1">2K</text>
<text x="38.4" y="62.8">CAP</text>
<text x="59.5" y="60.5">D3</text>
<text x="77.4" y="62.5">TR1</text>
<text x="77.4" y="64.9">K2225</text>
<text x="102" y="64.9">C14</text>
<text x="112.2" y="62.8">R26</text>
<text x="112.2" y="65.1">2.7K</text>
<text x="184.1" y="60.5">DIODE</text>
<text x="198.2" y="65.1">D6</text>
<text x="207.9" y="63.5">100R</text>
<text x="226.7" y="62.8">IR2213</text>
<text x="250" y="60.2">5.6V</text>
<text x="33.9" y="71.9">C3</text>
<text x="59.5" y="67.5">DIODE</text>
<text x="90.1" y="67.5">D8</text>
<text x="102" y="67.2">100u/16V</text>
<text x="140.4" y="69.8">R29</text>
<text x="210.2" y="66.7">R54</text>
<text x="210.2" y="70.5">82R</text>
<text x="33.9" y="74.3">CAP</text>
<text x="50.3" y="74.5">IC2</text>
<text x="50.3" y="76.9">3844</text>
<text x="58.1" y="72.2">R11</text>
<text x="58.1" y="74.5">2.7K</text>
<text x="65.1" y="74.5">R19</text>
<text x="65.1" y="76.9">1K</text>
<text x="72.2" y="74.5">R20 R21 R22</text>
<text x="72.2" y="76.9">5R6</text>
<text x="76.9" y="76.9">5R6</text>
<text x="81.6" y="76.9">5R6</text>
<text x="90.1" y="74.5">SR1G</text>
<text x="118.3" y="74.5">D9</text>
<text x="130.3" y="76.1">R28</text>
<text x="140.4" y="72.2">95.3K</text>
<text x="198.2" y="72.2">DIODE</text>
<text x="198.2" y="76.9">D9</text>
<text x="66.5" y="79.2">C7</text>
<text x="118.3" y="81.5">SR1G</text>
<text x="130.3" y="79.9">100R</text>
<text x="140.4" y="81.5">R27</text>
<text x="140.4" y="83.9">165K</text>
<text x="151.5" y="83.7">C15</text>
<text x="198.2" y="83.9">DIODE</text>
<text x="210.2" y="78.5">R57</text>
<text x="210.2" y="82.3">82R</text>
<text x="226.7" y="83.9">IC2</text>
<text x="250" y="83.7">ZD4</text>
<text x="255.6" y="83.9">R18</text>
<text x="33.9" y="87.9">R10</text>
<text x="59.8" y="88.4">C5</text>
<text x="66.5" y="86.3">CAP</text>
<text x="99.7" y="88.4">220u/35V</text>
<text x="102" y="86">C10</text>
<text x="109.8" y="88.6">R23</text>
<text x="151.5" y="86">104</text>
<text x="205.6" y="85.5">R6</text>
<text x="205.6" y="89.3">100R</text>
<text x="250" y="86">5.6V</text>
<text x="255.6" y="86.3">2K</text>
<text x="33.9" y="91.6">3.9K</text>
<text x="33.9" y="94.9">R9</text>
<text x="59.8" y="90.7">CAP</text>
<text x="90.1" y="93.3">D5</text>
<text x="109.8" y="90.9">4.7K</text>
<text x="257.3" y="94.9">R23</text>
<text x="262" y="90.3">R24</text>
<text x="262" y="94">2K</text>
<text x="33.9" y="98.7">1.6K</text>
<text x="73.6" y="98">D4</text>
<text x="90.1" y="100.3">SR1G</text>
<text x="184.1" y="98">D2</text>
<text x="250" y="100.1">ZD3</text>
<text x="255.6" y="100.3">R17</text>
<text x="257.3" y="98.7">2K</text>
<text x="43.9" y="107.4">R8</text>
<text x="73.6" y="105.1">SR1G</text>
<text x="184.1" y="105.1">DIODE</text>
<text x="207.9" y="104.3">R5</text>
<text x="226.7" y="107.4">IR2213</text>
<text x="250" y="102.5">5.6V</text>
<text x="255.6" y="102.7">2K</text>
<text x="43.9" y="109.7">1.2K</text>
<text x="50.1" y="112.8">PC2</text>
<text x="78.3" y="112.1">C1</text>
<text x="90.3" y="113.7">R6</text>
<text x="198.2" y="109.7">D8</text>
<text x="207.9" y="108.1">100R</text>
<text x="210.2" y="111.4">R56</text>
<text x="78.3" y="119.1">3.3u</text>
<text x="90.3" y="117.5">1K</text>
<text x="198.2" y="116.8">DIODE</text>
<text x="210.2" y="115.2">82R</text>
<text x="45.4" y="123.1">NEC2561</text>
<text x="60.5" y="123.9">R4</text>
<text x="67.5" y="123.9">R5</text>
<text x="77.4" y="125.9">IC1</text>
<text x="88.6" y="123.9">R7</text>
<text x="198.2" y="121.5">D114</text>
<text x="210.2" y="123.1">R59</text>
<text x="60.5" y="126.2">510R</text>
<text x="67.5" y="126.2">510R</text>
<text x="77.4" y="128.8">TL431</text>
<text x="88.6" y="126.2">1K</text>
<text x="139.7" y="127.9">R1</text>
<text x="139.7" y="131.6">20R</text>
<text x="151.5" y="127.9">R2</text>
<text x="151.5" y="131.6">20R</text>
<text x="163.2" y="127.9">R60</text>
<text x="163.2" y="131.6">20R</text>
<text x="198.2" y="128.5">DIODE</text>
<text x="205.6" y="130.1">R8</text>
<text x="210.2" y="126.9">82R</text>
<text x="226.7" y="128.5">IC3</text>
<text x="250" y="128.3">ZD6</text>
<text x="250" y="130.7">5.6V</text>
<text x="255.6" y="128.5">R20</text>
<text x="255.6" y="130.9">2K</text>
<text x="139.7" y="134.9">R9</text>
<text x="151.5" y="134.9">R10</text>
<text x="163.2" y="134.9">R11</text>
<text x="205.6" y="134">100R</text>
<text x="262" y="134.9">R26</text>
<text x="139.7" y="138.6">20R</text>
<text x="151.5" y="138.6">20R</text>
<text x="163.2" y="138.6">20R</text>
<text x="163.2" y="142.4">C11</text>
<text x="184.1" y="142.6">D3</text>
<text x="257.3" y="139.5">R25</text>
<text x="257.3" y="143.4">2K</text>
<text x="262" y="138.6">2K</text>
<text x="163.2" y="144.7">10u/35V</text>
<text x="184.1" y="149.7">DIODE</text>
<text x="207.9" y="148.9">R7</text>
<text x="250" y="144.7">ZD5</text>
<text x="250" y="147.1">5.6V</text>
<text x="255.6" y="145">R19</text>
<text x="255.6" y="147.3">2K</text>
<text x="78.6" y="154.1">D1</text>
<text x="90.3" y="152">CON3</text>
<text x="198.2" y="154.4">D10</text>
<text x="207.9" y="152.8">100R</text>
<text x="226.7" y="152">IR2213</text>
<text x="78.6" y="156.5">1N4148</text>
<text x="90.3" y="161.4">FAN</text>
<text x="198.2" y="161.4">DIODE</text>
<text x="210.2" y="156.1">R58</text>
<text x="210.2" y="159.8">82R</text>
<text x="29.1" y="167.7">R1</text>
<text x="43" y="162.2">PC1</text>
<text x="57.4" y="167.7">R2</text>
<text x="29.1" y="171.5">2K</text>
<text x="40.7" y="172.5">NEC2561</text>
<text x="57.4" y="171.5">3.3K</text>
<text x="78.6" y="170.8">Q1</text>
<text x="78.6" y="173.2">MY</text>
<text x="67.5" y="175.5">R1</text>
<text x="67.5" y="177.9">1K</text>
<text x="264.3" y="184.9">V1.0</text>
<text x="264.3" y="189.6">1/2</text>
<text x="264.3" y="192">李和明</text>
</g>
</svg>
